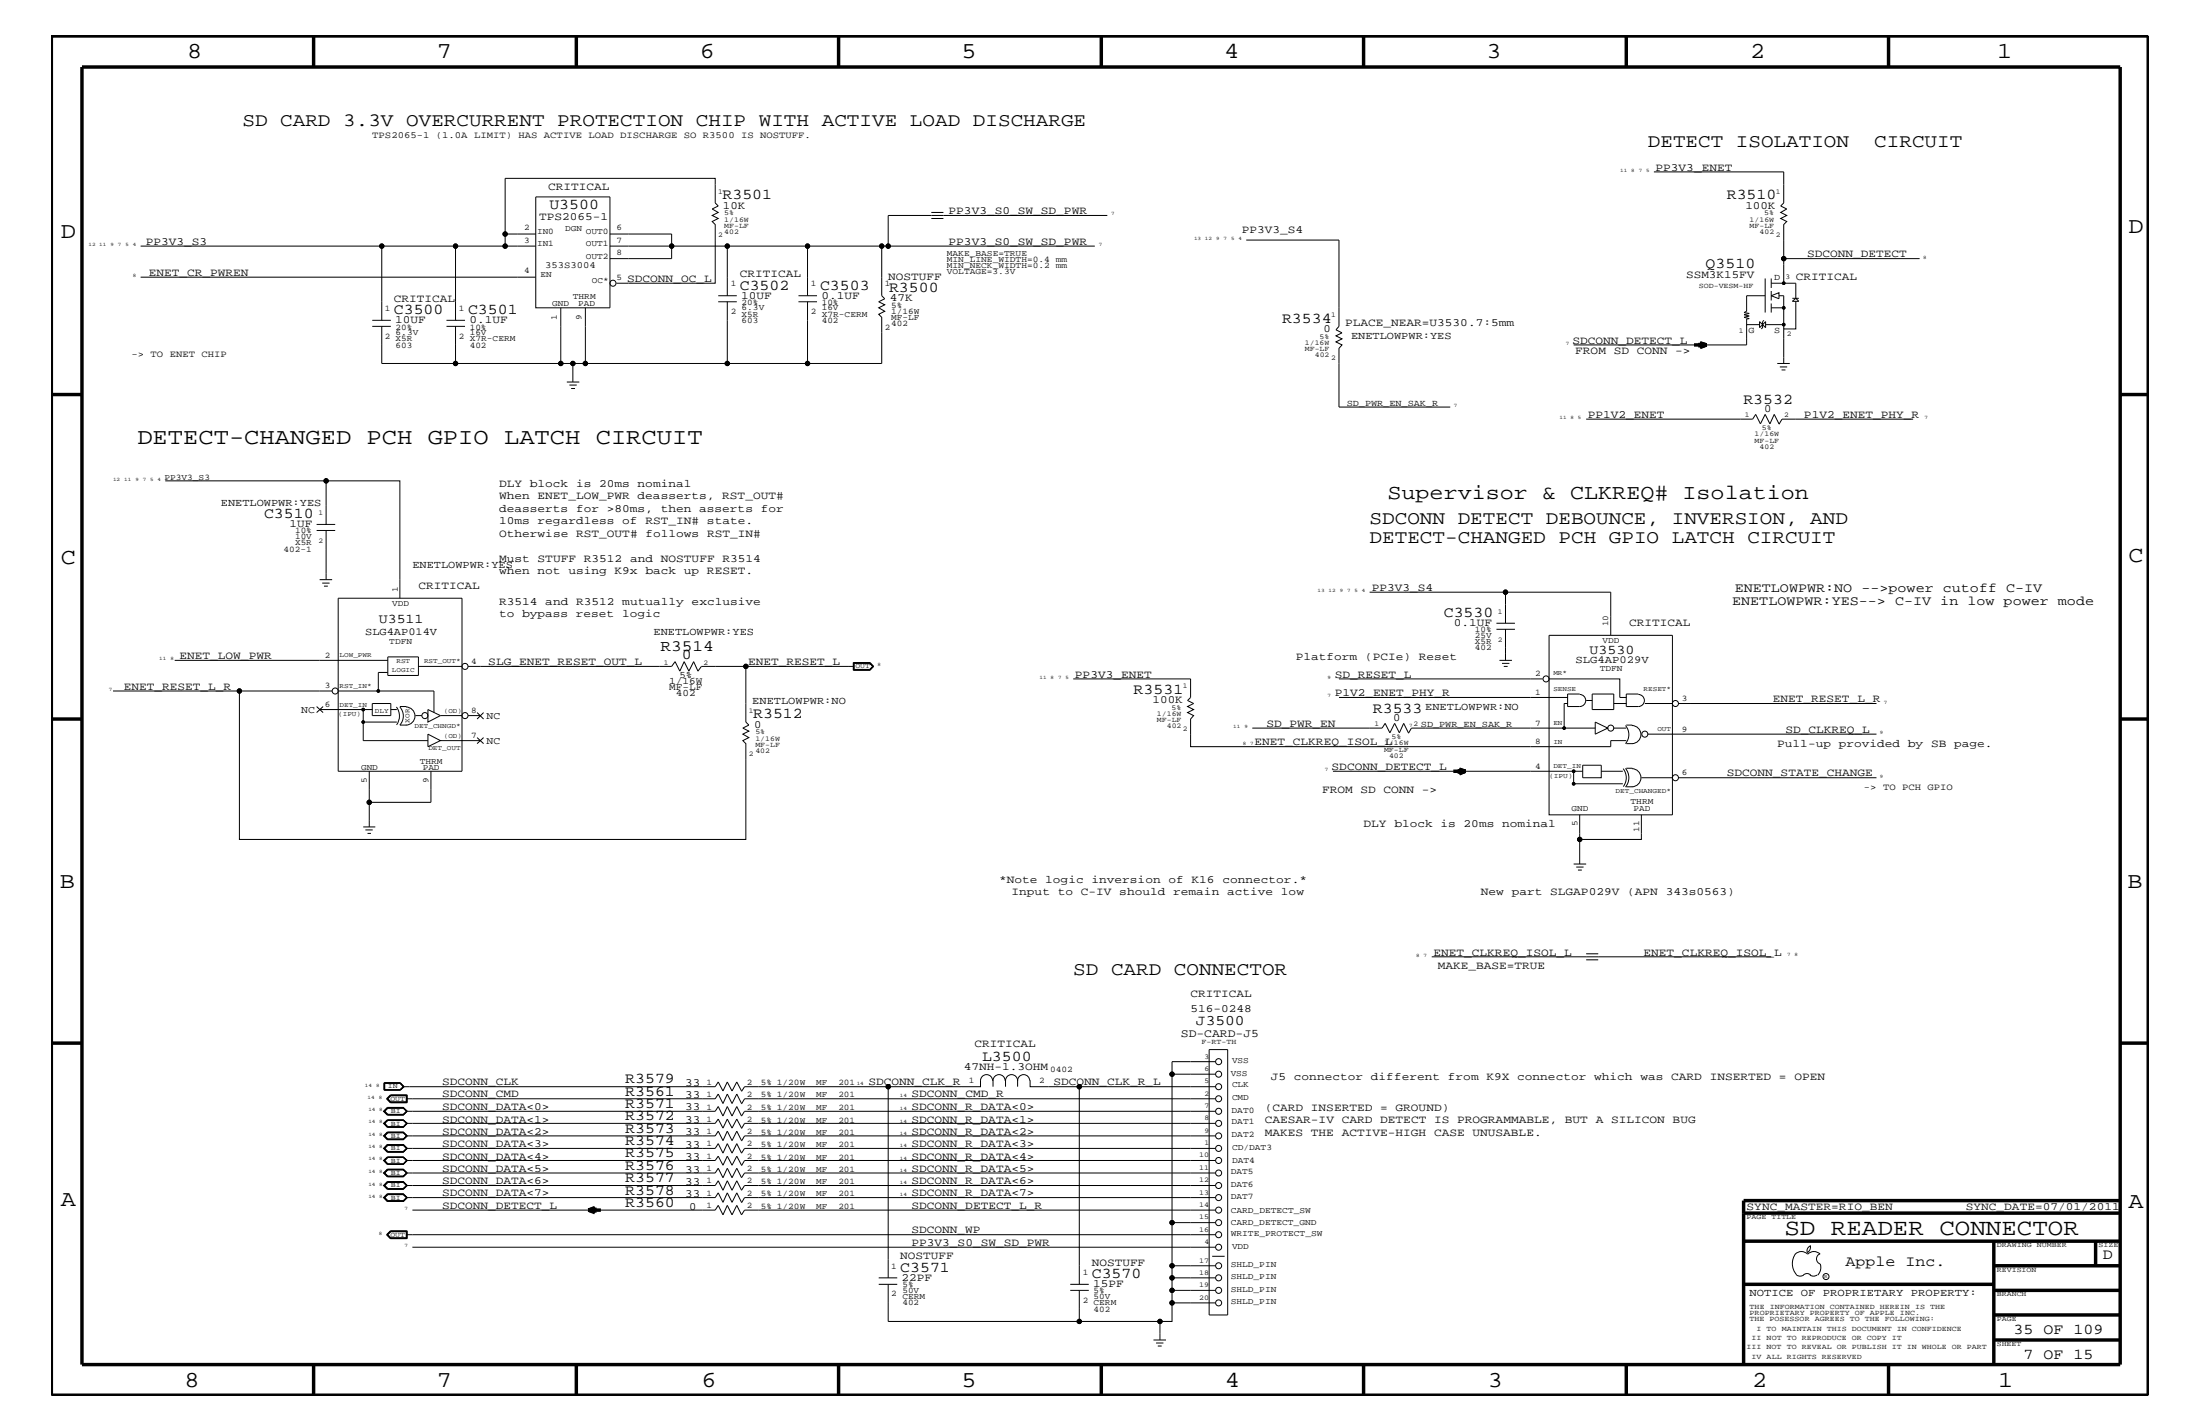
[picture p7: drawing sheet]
<svg xmlns="http://www.w3.org/2000/svg" width="432mm" height="279mm" viewBox="0 0 432 279" stroke-linecap="round" stroke-linejoin="round" font-family="sans-serif">
<g fill="none" stroke="#000" stroke-width=".2">
<path d="M105.2 38.6h14.5v21.8h-14.5zM324.6 33.7h25.5v6.1l-.6 .6 1.2 .6-1.2 .7 1.2 .6-1.2 .6 1.2 .6-.6 .6v11.5M27.6 48.3h47.3M27.6 54.4h77.6M89.4 48.3h-14.5v14.6M99.1 45.9v2.4h6.1M99.1 48.3h-9.7v14.6M105.2 45.9h-6.1v-10.9h41.3v4.8l.6 .6-1.2 .6 1.2 .7-1.2 .6 1.2 .6-1.2 .6 .6 .6v11.5h-19.4M119.7 48.3h38.8v9.7M119.7 45.9h12.1v4.8h-12.1M141 59.2h3.6M141 58h3.6"/>
<path d="M142.7 59.2v12.1h-27.8v-10.9M142.7 48.3v9.7M156.7 59.2h3.7M156.7 58h3.7M158.5 48.3h14.6v9.7l.6 .6-1.2 .6 1.2 .6-1.2 .6 1.2 .7-1.2 .6 .6 .6v9h-14.6M158.5 59.2v12.1h-15.8M174.3 48.3h40.6M182.8 42.9h2.4M182.8 41.7h2.4M217.3 42.3h-43v6h-1.2M244.6 47.1h18.2v16.9l-.6 .7 1.2 .6-1.2 .6 1.2 .6-1.2 .6 1.2 .6-.6 .7v11.5h21.8M346.5 58h-3.7v3.1l-.5 .2 1 .2-1 .3 1 .2-1 .3 1 .2-.5 .1v5.1h-33.9"/>
<path d="M346.5 54.6v6.7M347.6 58l1.6-.6v1.2zM347.6 55.6h4.9v2.9M347.6 54.6v1.9M347.6 57.1v1.9M347.6 59.5v1.8M349.2 58h.9v13.3M350.1 50.7h26.7M351.8 59.1l.7-.6 .6 .6zM351.8 58.5h1.3M352.5 59.1v5.4h-2.4h.1M73.1 64h3.6"/>
<path d="M73.1 62.9h3.6M74.9 64v7.3h14.5M87.6 64h3.7M87.6 62.9h3.7M89.4 64v7.3h20.7M110.1 60.4v10.9h2.3M111.3 75h2.4M111.8 75.6h1.4M112.1 76.2h.8M112.4 71.3v3.7M112.4 71.3h2.5M342.9 63.6l-.1 .1h2.6"/>
<path d="M345.4 63.1v1.2l1.1-1.2v1.2zM346.2 62.9l-.3 .2v1.2l-.2 .2M346.5 63.7h3.6M347.6 60.4h2.5M348.8 71.3h2.5M349.3 72h1.5M349.7 72.6h.7M32.4 94.3h31.6M311.3 82.2h32.7l.6-.9 .9 1.9 1-1.9 .9 1.9 .8-1.9 1 1.9M375.5 82.2h-25.7l-.6 1.1M62.1 104.1h3.7M62.1 102.9h3.7"/>
<path d="M62.7 113.7h2.5M63.2 114.4h1.5M63.6 115h.7M64 102.9v-8.6h14.5v23.1M64 104.1v9.6M66.4 117.4h24.3v33.9h-24.3zM268.8 116.2h26.7v6.1M295.5 116.2h20.6v8.5M22.2 135.6h24.8M34.3 129.6h41.8M62.1 138.6l1.3 1.2M62.7 139.2h10.4"/>
<path d="M63.4 138.6l-1.3 1.2M66.4 135.6h18.8v4.2M71.3 139.2v6.1h12.7M73.1 138h3.6v2.4h-3.6zM76.1 128.9h6v3.6h-6zM76.1 131.9h-1.8v3.7M76.7 139.2h1.2M77.8 138.7a2.96 2.96 0 0 1 0 3.5M78.5 138.7a2.65 2.65 0 0 1 0 3.6M78.5 138.6h1.3M79.7 138.7a1.78 1.78 0 0 1 1.7 1.8 1.78 1.78 0 0 1-1.7 1.8M82.1 130.8h8.6"/>
<path d="M84 139.2l2.4 1.2-2.4 1.3zM91.9 130.8h39.9l.7-1 .9 1.9 .9-1.9 .9 1.9 .9-1.9 .9 1.9 .7-.9h29.9M93.6 139.8l1.3 1.3M94.9 139.8l-1.3 1.3M146.4 130.8v10.9l.6 .6-1.2 .6 1.2 .6-1.2 .5 1.2 .7-1.2 .6 .6 .6v18.8h-99.4v-29.1h18.2M167.5 130h3.3l.7 .8-.7 .7h-3.3zM167.6 130.2h3.1l.6 .6-.6 .5h-3.1zM170.7 130.1h-3.1v1.3h3.1M170.7 130.1l.8 .7M170.7 130.1l.7 .7-.7 .6M171.5 130.8l-.8 .6M210.7 133.2h23v3.6l-.6 .6 1.2 .6-1.2 .6 1.2 .6-1.2 .6 1.2 .6-.6 .7v5.4h82.4v-1.2h3.1"/>
<path d="M262.8 136.8h44.9M262.8 133.2h40M293.7 123.5h3.6M293.7 122.3h3.6M294.3 129.6h2.5M294.8 130.2h1.4M295.1 130.8h.8M295.5 123.5v6.1M304 124.7h24.3v35.2h-24.3zM304 133.2h13.9v3.6h1.3M307.7 138h-.7v4.9M310 136.2h-2.3v2.4h2.3a1.19 1.19 0 0 0 1.2-1.2 1.19 1.19 0 0 0-1.2-1.1"/>
<path d="M311.3 137.4h1.2M312.5 136.2h4.2v3h-4.2zM316.7 138h2.5M321.6 136.2h-2.4v2.4h2.4a1.19 1.19 0 0 0 1.1-1.2 1.19 1.19 0 0 0-1.1-1.1M322.8 138h5.5M329.4 138h38.9M71.3 141.7h6.6M72.5 151.3v10.9M78.5 142.3h1.3M81.5 140.4h1.3M84 144l2.4 1.3-2.4 1.2zM84.6 151.3v6.1h-12.1"/>
<path d="M86.4 145.3h7.9M86.4 140.4h4.3M91.9 140.4h2.4M93.6 144.7l1.3 1.2M94.9 144.7l-1.3 1.2M245.8 142.9h25.5l.6-1 .9 1.9 .9-1.9 1 1.9 .8-1.9 .9 1.9M261.6 151.3h49M308.9 151.3v2.5h9.6M310 159.9v4.8h12.2v-4.8M310.6 150.1h3.7v2.5h-3.7zM313.1 141.7l2.5 1.2-2.5 1.1zM313.1 142.9h-36.1l-.6 1"/>
<path d="M314.3 151.3h4.2M316.7 142.9h2.5M318.6 150.8a2.9 2.9 0 0 1 0 3.5M319 142.4a2.71 2.71 0 0 1 0 3.5M319 150.8a2.86 2.86 0 0 1 0 3.6M319.2 142.3h1.2M319.2 150.7h1.2M319.2 154.4h1.2M319.2 145.9h1.2M320.3 142.4a1.78 1.78 0 0 1 1.8 1.7 1.78 1.78 0 0 1-1.8 1.8M320.3 150.8a1.78 1.78 0 0 1 1.8 1.8 1.78 1.78 0 0 1-1.8 1.8M322.2 152.6h6.1"/>
<path d="M323.4 144h44.9M329.5 152.6h38.8M71.3 162.2h2.4M71.7 162.8h1.5M72.1 163.5h.7M308.9 169.5h2.4M309.4 170.1h1.4M309.7 170.7h.8M310 164.7v4.8M281 187.7h66.6M311.3 188.3h2.4M311.3 187.1h2.4"/>
<path d="M75.4 218l.7-.6h3.1l.6 .6-.6 .7h-3.1zM75.4 212.5v1.4M75.4 212.5h3.2l.6 .7M75.5 212.5v1.3M75.9 215.6l.7-.8h3.3v1.6h-3.3zM76 217.4h3.2l.7 .6-.7 .7h-3.2l-.6-.7zM76 217.3h3.2l.7 .7-.7 .8h-3.2l-.7-.8zM76 219.7h3.2l.7 .7-.7 .8h-3.2M76 219.7l-.7 .7 .7 .8M76 219.7l-.6 .7 .6 .8M76.1 219.8h3.1l.6 .6h60.6l.6-.8 .9 1.7 .8-1.7 1 1.7 .9-1.7 .9 1.7M76.1 219.8h3.1l.6 .6-.6 .7h-3.1"/>
<path d="M76.1 219.8l-.7 .6 .7 .7M76.1 219.8l-.6 .6 .6 .7M76.6 216.4l-.7-.8 .7-.7h3.2v1.5M76.7 214.9l-.7 .7 .7 .7h3.1v-1.4M78.5 212.5l.7 .7-.7 .6M78.6 212.5l.7 .7-.7 .7M78.6 212.5h-3.2v1.4h3.2M78.6 212.5l.6 .7-.6 .7M79.2 213.2l-.6 .6h-3.2M79.2 213.2h61.2l.6-.9 .9 1.8 .8-1.8 1 1.8 .9-1.8 .9 1.8M79.8 218l-.6 .6h-3.1l-.6-.6 .6-.5h3.1l.6 .5h60.6l.6-.9 .9 1.9 .8-1.9 1 1.9 .9-1.9 .9 1.9 .6-1h92.4M79.8 215h-3.1l-.6 .6 .6 .6h3.1"/>
<path d="M79.8 215.6h60.6l.6-.9 .9 1.8 .8-1.8 1 1.8 .9-1.8 .9 1.8M174.3 213.2h-28.2l-.6 1M192.4 211.9v1.3h-18.1v37.5M192.4 212a1.19 1.19 0 0 1 1.2-1.2 1.19 1.19 0 0 1 1.2 1.2M194.9 212a1.19 1.19 0 0 1 1.2-1.2 1.19 1.19 0 0 1 1.2 1.2M194.9 211.9v1.3M197.4 212a1.19 1.19 0 0 1 1.1-1.2 1.19 1.19 0 0 1 1.2 1.2 1.19 1.19 0 0 1 1.2-1.2 1.19 1.19 0 0 1 1.2 1.2M197.4 211.9v1.3M199.7 211.9v1.3M202.2 211.9v1.3h9.6v38.8M211.8 213.2h26.7M237.3 205.9h3.7v52.1h-3.7z"/>
<path d="M238.5 210.8h-8.5v29.1M238.5 215.6h-92.4l-.6 1M238.5 208.3h-8.5v2.5M75.4 222.9l.6-.7h3.2l.7 .7-.7 .6h-3.2zM75.4 230.2l.6-.7h3.2l.7 .7-.7 .6h-3.2zM75.4 235l.7-.6h3.1l.6 .6-.6 .7h-3.1zM75.4 222.9l.7-.7h3.1l.6 .7-.6 .6h-3.1zM75.4 232.6l.7-.7h3.1l.6 .7-.6 .6h-3.1zM75.4 225.3l.7-.7h3.1l.6 .7-.6 .7h-3.1zM75.4 230.2l.7-.7h3.1l.6 .7-.6 .6h-3.1zM76 222.1h3.2l.7 .8-.7 .7h-3.2l-.7-.7zM76 231.8h3.2l.7 .8"/>
<path d="M76 231.8l-.6 .8 .6 .7h3.2l.7-.7M76 231.8l-.7 .8 .7 .8h3.2l.7-.8M76 224.6h3.2l.7 .7M76 224.6l-.6 .7 .6 .7h3.2l.7-.7M76 224.6l-.7 .7 .7 .8h3.2l.7-.8M76 229.4h3.2l.7 .8-.7 .7h-3.2l-.7-.7zM76 227h3.2l.7 .7-.7 .8h-3.2M76 227l-.7 .7 .7 .8M76 227l-.6 .7 .6 .8M76.1 234.4h3.1l.6 .6h60.6l.6-1 .9 1.9 .8-1.9 1 1.9 .9-1.9 .9 1.9M76.1 234.4l-.6 .6 .6 .6h3.1l.6-.6M76.1 227.1h3.1l.6 .6h60.6l.6-.8 .9 1.7 .8-1.7 1 1.7 .9-1.7 .9 1.7"/>
<path d="M76.1 227.1h3.1l.6 .6-.6 .7h-3.1M76.1 227.1l-.7 .6 .7 .7M76.1 227.1l-.6 .6 .6 .7M79.8 222.9l-.6 .6h-3.1l-.6-.6 .6-.6h3.1l.6 .6h60.6l.6-1 .9 1.9 .8-1.9 1 1.9 .9-1.9 .9 1.9M79.8 232.6l-.6 .6h-3.1M79.8 220.4l-.6 .7h-3.1M79.8 225.3l-.6 .6h-3.1l-.6-.6 .6-.6h3.1l.6 .6h60.6l.6-.9 .9 1.9 .8-1.9 1 1.9 .9-1.9 .9 1.9 .6-1h92.4M79.8 230.2l-.6 .5h-3.1l-.6-.5 .6-.6h3.1l.6 .6h60.6l.6-1 .9 1.9 .8-1.9 1 1.9 .9-1.9 .9 1.9 .6-.9h92.4M79.8 227.7l-.6 .7h-3.1M79.9 235l-.7-.7h-3.2l-.6 .7 .6 .7M79.9 235l-.7 .7h-3.2M79.9 235l-.7-.8h-3.2l-.7 .8 .7 .7"/>
<path d="M80.9 237.4h59.5l.6-.9 .9 1.9 .8-1.9 1 1.9 .9-1.9 .9 1.9 .6-1h92.4M238.5 232.6h-92.4l-.6 .9-.9-1.8-.9 1.8-1-1.8-.8 1.8-.9-1.8-.6 .9h-60.6l-.6-.6h-3.1l-.6 .6 .6 .6M238.5 239.9h-8.5v8.5M238.5 220.4h-92.4l-.6 1M238.5 222.9h-92.4l-.6 1M238.5 227.7h-92.4l-.6 1M238.5 235h-92.4l-.6 1M75.9 242.3l.7-.8h3.3v1.5h-3.3zM76.6 243l-.7-.7 .7-.7h3.2v1.4M76.7 241.6l-.7 .7 .7 .6h3.1v-1.3M79.8 241.7h-3.1l-.6 .6 .6 .6h3.1M79.8 242.3h158.7"/>
<path d="M80.9 244.7h157.6M172.5 252h3.6M172.5 250.7h3.6M174.3 252v7.3h37.5M210.1 253.2h3.6M210.1 252h3.6M211.8 253.2v6.1h18.2v-3.7h8.5M227.7 259.3v3.6M237.9 246.5h2.5M238.5 253.2h-8.5v2.4M238.5 250.7h-8.5v2.5M238.5 248.4h-8.5v2.3"/>
<path d="M352.3 246.1a1.69 1.69 0 0 1 2.5 0M352.4 246a3.3 3.3 0 0 0 .2 4.1M352.6 250.2l.7 .2 .7-.2M354 250.2l.7-.3 .7 .3M354.8 246.1a1.69 1.69 0 0 1 2.4 0M355.2 250.2l.7 .2 .7-.2M355.3 244.4v.3a1.18 1.18 0 0 1-.6 1.1M355.4 244.4a.99 .99 0 0 0-.6 1.4M357.2 246a1.04 1.04 0 0 0-.7 1 1.04 1.04 0 0 0 .7 1M357.3 248l.1 .7a2.11 2.11 0 0 1-.6 1.5M226.4 262.9h2.5M226.9 263.5h1.4"/>
<path d="M227.2 264.1h.8"/>
<circle cx="74.9" cy="48.3" r=".42"/>
<circle cx="89.4" cy="48.3" r=".42"/>
<circle cx="99.1" cy="48.3" r=".42"/>
<circle cx="99.1" cy="45.9" r=".42"/>
<circle cx="120.3" cy="55.6" r=".59"/>
<circle cx="131.8" cy="48.3" r=".42"/>
<circle cx="142.7" cy="48.3" r=".42"/>
<circle cx="158.5" cy="48.3" r=".42"/>
<circle cx="173.1" cy="48.3" r=".42"/>
<circle cx="174.3" cy="48.3" r=".42"/>
<circle cx="350.1" cy="50.7" r=".42"/>
<circle cx="350.1" cy="55.6" r=".25"/>
<circle cx="89.4" cy="71.3" r=".42"/>
<circle cx="110.1" cy="71.3" r=".42"/>
<circle cx="112.4" cy="71.3" r=".42"/>
<circle cx="114.9" cy="71.3" r=".42"/>
<circle cx="142.7" cy="71.3" r=".42"/>
<circle cx="158.5" cy="71.3" r=".42"/>
<circle cx="350.1" cy="60.4" r=".25"/>
<circle cx="350.1" cy="63.7" r=".25"/>
<circle cx="64" cy="94.3" r=".42"/>
<circle cx="295.5" cy="116.2" r=".42"/>
<circle cx="47" cy="135.6" r=".42"/>
<circle cx="65.8" cy="135.6" r=".59"/>
<circle cx="71.3" cy="139.2" r=".25"/>
<circle cx="74.3" cy="135.6" r=".25"/>
<circle cx="91.3" cy="130.8" r=".59"/>
<circle cx="146.4" cy="130.8" r=".42"/>
<circle cx="303.4" cy="133.2" r=".59"/>
<circle cx="328.8" cy="138" r=".59"/>
<circle cx="71.3" cy="141.7" r=".25"/>
<circle cx="72.5" cy="157.4" r=".42"/>
<circle cx="83.4" cy="140.4" r=".59"/>
<circle cx="91.3" cy="140.4" r=".59"/>
<circle cx="307" cy="142.9" r=".25"/>
<circle cx="308.9" cy="151.3" r=".25"/>
<circle cx="308.9" cy="153.8" r=".25"/>
<circle cx="316.1" cy="142.9" r=".59"/>
<circle cx="322.8" cy="144" r=".59"/>
<circle cx="328.8" cy="152.6" r=".59"/>
<circle cx="310" cy="164.7" r=".42"/>
<circle cx="174.3" cy="213.2" r=".42"/>
<circle cx="211.8" cy="213.2" r=".42"/>
<circle cx="230" cy="210.8" r=".42"/>
<circle cx="239.2" cy="213.2" r=".59"/>
<circle cx="239.2" cy="210.8" r=".59"/>
<circle cx="239.2" cy="208.3" r=".59"/>
<circle cx="239.2" cy="218" r=".59"/>
<circle cx="239.2" cy="215.6" r=".59"/>
<circle cx="230" cy="239.9" r=".42"/>
<circle cx="239.2" cy="220.4" r=".59"/>
<circle cx="239.2" cy="239.9" r=".59"/>
<circle cx="239.2" cy="230.2" r=".59"/>
<circle cx="239.2" cy="227.7" r=".59"/>
<circle cx="239.2" cy="237.4" r=".59"/>
<circle cx="239.2" cy="222.9" r=".59"/>
<circle cx="239.2" cy="232.6" r=".59"/>
<circle cx="239.2" cy="235" r=".59"/>
<circle cx="239.2" cy="225.3" r=".59"/>
<circle cx="211.8" cy="259.3" r=".42"/>
<circle cx="227.7" cy="259.3" r=".42"/>
<circle cx="230" cy="250.7" r=".42"/>
<circle cx="230" cy="248.4" r=".42"/>
<circle cx="230" cy="253.2" r=".42"/>
<circle cx="230" cy="255.6" r=".42"/>
<circle cx="239.2" cy="242.3" r=".59"/>
<circle cx="239.2" cy="253.2" r=".59"/>
<circle cx="239.2" cy="255.6" r=".59"/>
<circle cx="239.2" cy="250.7" r=".59"/>
<circle cx="239.2" cy="244.7" r=".59"/>
<circle cx="239.2" cy="248.4" r=".59"/>
<circle cx="358.4" cy="250.5" r=".59"/>
</g>
<g fill="#000">
<circle cx="74.9" cy="48.3" r=".42"/>
<circle cx="89.4" cy="48.3" r=".42"/>
<circle cx="99.1" cy="48.3" r=".42"/>
<circle cx="99.1" cy="45.9" r=".42"/>
<circle cx="131.8" cy="48.3" r=".42"/>
<circle cx="142.7" cy="48.3" r=".42"/>
<circle cx="158.5" cy="48.3" r=".42"/>
<circle cx="173.1" cy="48.3" r=".42"/>
<circle cx="174.3" cy="48.3" r=".42"/>
<circle cx="350.1" cy="50.7" r=".42"/>
<circle cx="350.1" cy="55.6" r=".25"/>
<circle cx="89.4" cy="71.3" r=".42"/>
<circle cx="110.1" cy="71.3" r=".42"/>
<circle cx="112.4" cy="71.3" r=".42"/>
<circle cx="114.9" cy="71.3" r=".42"/>
<circle cx="142.7" cy="71.3" r=".42"/>
<circle cx="158.5" cy="71.3" r=".42"/>
<circle cx="350.1" cy="60.4" r=".25"/>
<circle cx="350.1" cy="63.7" r=".25"/>
<circle cx="64" cy="94.3" r=".42"/>
<circle cx="295.5" cy="116.2" r=".42"/>
<circle cx="47" cy="135.6" r=".42"/>
<circle cx="71.3" cy="139.2" r=".25"/>
<circle cx="74.3" cy="135.6" r=".25"/>
<circle cx="146.4" cy="130.8" r=".42"/>
<circle cx="71.3" cy="141.7" r=".25"/>
<circle cx="72.5" cy="157.4" r=".42"/>
<circle cx="307" cy="142.9" r=".25"/>
<circle cx="308.9" cy="151.3" r=".25"/>
<circle cx="308.9" cy="153.8" r=".25"/>
<circle cx="310" cy="164.7" r=".42"/>
<circle cx="174.3" cy="213.2" r=".42"/>
<circle cx="211.8" cy="213.2" r=".42"/>
<circle cx="230" cy="210.8" r=".42"/>
<circle cx="230" cy="239.9" r=".42"/>
<circle cx="211.8" cy="259.3" r=".42"/>
<circle cx="227.7" cy="259.3" r=".42"/>
<circle cx="230" cy="250.7" r=".42"/>
<circle cx="230" cy="248.4" r=".42"/>
<circle cx="230" cy="253.2" r=".42"/>
<circle cx="230" cy="255.6" r=".42"/>
</g>
<g fill="none" stroke="#000" stroke-width=".68" stroke-linecap="butt">
<path d="M10.1 7.1h411.5v266.7h-411.5zM16.1 13.2h400v254.5h-400zM61.6 7.1v6.1M113.1 7.1v6.1M164.6 7.1v6.1M216.2 7.1v6.1M267.6 7.1v6.1M319.2 7.1v6.1M370.7 7.1v6.1M10.1 77.4h6M332.5 67.7h2.4M333.7 67.3l1.2 .4-1.2 .5z"/>
<path d="M333.7 67.3l1.2 .4M333.7 67.6l1.2 .1M333.7 67.5l1.2 .2M334.9 67.7l-1.2 .1M334.9 67.7l-1.2 .4M334.9 67.7l-1.2 .2M416.1 77.4h5.5M10.1 141.1h6M285.2 151.3h2.4M286.4 150.9l1.2 .4-1.2 .5zM286.4 151l1.2 .3M286.4 151.2l1.2 .1"/>
<path d="M286.4 151.1l1.2 .2M287.6 151.3l-1.2 .2M287.6 151.3l-1.2 .5M287.6 151.3l-1.2 .3M416.1 141.1h5.5M10.1 204.7h6M416.1 204.7h5.5M115.5 237.4h2.4M115.5 237.4l1.3-.5v1zM115.5 237.4l1.3 .1M115.5 237.4l1.3 .4M115.5 237.4l1.3 .3"/>
<path d="M116.8 237.1l-1.3 .3M116.8 237.3l-1.3 .1M116.8 237.2l-1.3 .2M342.2 238h73.9M416.1 235.6h-73.9v32.1M342.2 243.5h73.9M342.2 252h49.1M391.3 248.4h24.8M391.3 243.5v24.2M391.3 258h24.8M391.3 253.2h24.8M411.3 243.5v4.9"/>
<path d="M61.6 267.7v6.1M113.1 267.7v6.1M164.6 267.7v6.1M216.2 268v5.8M267.6 267.7v6.1M319.2 267.7v6.1M370.7 267.7v6.1M391.3 262.9h24.8"/>
</g>
<text font-size="4.6" x="350.2" y="242.3">SD READER CONNECTOR</text>
<g font-size="4.5">
<text x="36.7" y="11.5">8</text>
<text x="85.8" y="11.5">7</text>
<text x="137.3" y="11.5">6</text>
<text x="188.7" y="11.5">5</text>
<text x="240.3" y="11.5">4</text>
<text x="291.8" y="11.5">3</text>
<text x="343.5" y="11.5">2</text>
<text x="392" y="11.5">1</text>
<text x="11.9" y="46.8">D</text>
<text x="417.7" y="45.7">D</text>
<text x="27" y="87.1">DETECT-CHANGED PCH GPIO LATCH CIRCUIT</text>
<text x="11.9" y="110.6">C</text>
<text x="417.7" y="110.3">C</text>
<text x="11.8" y="174.3">B</text>
<text x="417.6" y="174.2">B</text>
<text x="11.9" y="236.7">A</text>
<text x="417.7" y="237.1">A</text>
<text x="36.2" y="272.1">8</text>
<text x="85.8" y="272.1">7</text>
<text x="137.7" y="272.1">6</text>
<text x="188.7" y="272.1">5</text>
<text x="240.4" y="272.1">4</text>
<text x="292" y="272.1">3</text>
<text x="343.9" y="272.1">2</text>
<text x="392.2" y="272.1">1</text>
</g>
<text font-size="4.1" x="272.3" y="98">Supervisor &amp; CLKREQ# Isolation</text>
<g font-size="3.7">
<text x="47.6" y="24.7">SD CARD 3.3V OVERCURRENT PROTECTION CHIP WITH ACTIVE LOAD DISCHARGE</text>
<text x="323.4" y="28.9">DETECT ISOLATION</text>
<text x="367.9" y="28.9">CIRCUIT</text>
<text x="268.8" y="106.5">DETECT-CHANGED PCH GPIO LATCH CIRCUIT</text>
<text x="268.8" y="102.9">SDCONN DETECT DEBOUNCE, INVERSION, AND</text>
<text x="210.7" y="191.4">SD CARD CONNECTOR</text>
</g>
<text font-size="3.1" x="129.6" y="127.7">R3514</text>
<g font-size="3">
<text x="107.8" y="41">U3500</text>
<text x="141.8" y="39.1">R3501</text>
<text x="338.9" y="39.1">R3510</text>
<text x="334.8" y="52.5">Q3510</text>
<text x="145.2" y="56.8">C3502</text>
<text x="161" y="56.8">C3503</text>
<text x="174.5" y="57.3">R3500</text>
<text x="77.3" y="61.7">C3500</text>
<text x="91.9" y="61.7">C3501</text>
<text x="251.6" y="63.4">R3534</text>
<text x="342.2" y="79.2">R3532</text>
<text x="51.8" y="101.6">C3510</text>
<text x="283.4" y="121">C3530</text>
<text x="133.8" y="129.4">0</text>
<text x="222.5" y="136.1">R3531</text>
<text x="147.8" y="140.9">R3512</text>
<text x="269.5" y="139.8">R3533</text>
<text x="192.7" y="208.2">L3500</text>
<text x="122.7" y="212.5">R3579</text>
<text x="122.7" y="215">R3561</text>
<text x="122.7" y="217.5">R3571</text>
<text x="122.7" y="219.8">R3572</text>
<text x="122.7" y="222.3">R3573</text>
<text x="122.7" y="224.7">R3574</text>
<text x="122.7" y="227.1">R3575</text>
<text x="122.7" y="229.6">R3576</text>
<text x="122.7" y="232">R3577</text>
<text x="122.7" y="236.8">R3560</text>
<text x="122.7" y="234.4">R3578</text>
<text x="176.7" y="249.5">C3571</text>
<text x="214.3" y="250.7">C3570</text>
<text x="362.2" y="248.4">Apple Inc.</text>
<text x="412.7" y="247.1">D</text>
<text x="395.2" y="261.6">35 OF 109</text>
<text x="397.2" y="266.6">7 OF 15</text>
</g>
<text font-size="2.9" x="234.7" y="201.2">J3500</text>
<g font-size="2.6">
<text x="340" y="118.6">ENETLOWPWR:YES--&gt; C-IV in low power mode</text>
<text x="340.5" y="116.2">ENETLOWPWR:NO --&gt;power cutoff C-IV</text>
<text x="74.3" y="122.3">U3511</text>
<text x="312" y="128.3">U3530</text>
</g>
<text font-size="2.3" x="231.8" y="203.4">SD-CARD-J5</text>
<g font-size="2.2">
<text x="325" y="33.6">PP3V3_ENET</text>
<text x="107.6" y="37.4">CRITICAL</text>
<text x="141.9" y="40.9">10K</text>
<text x="342.6" y="40.9">100K</text>
<text x="105.8" y="43.2">TPS2065-1</text>
<text x="186.2" y="42">PP3V3_S0_SW_SD_PWR</text>
<text x="243.8" y="45.7">PP3V3_S4</text>
<text x="28.6" y="48">PP3V3_S3</text>
<text x="186.2" y="48">PP3V3_S0_SW_SD_PWR</text>
<text x="354.7" y="50.5">SDCONN_DETECT</text>
<text x="29.2" y="54.1">ENET_CR_PWREN</text>
<text x="77.3" y="59.2">CRITICAL</text>
<text x="123.1" y="55.3">SDCONN_OC_L</text>
<text x="145.2" y="54.4">CRITICAL</text>
<text x="145.5" y="58.6">10UF</text>
<text x="161.2" y="58.6">0.1UF</text>
<text x="174.3" y="55">NOSTUFF</text>
<text x="174.7" y="59.1">47K</text>
<text x="331" y="54.5">SSM3K15FV</text>
<text x="352.5" y="55">CRITICAL</text>
<text x="77.6" y="63.4">10UF</text>
<text x="92.1" y="63.4">0.1UF</text>
<text x="259.8" y="65.1">0</text>
<text x="264" y="64">PLACE_NEAR=U3530.7:5mm</text>
<text x="308.6" y="67.5">SDCONN_DETECT_L</text>
<text x="309.2" y="69.5">FROM SD CONN -&gt;</text>
<text x="311.7" y="82">PP1V2_ENET</text>
<text x="346.2" y="80.9">0</text>
<text x="354.1" y="82">P1V2_ENET_PHY_R</text>
<text x="98" y="95.6">DLY block is 20ms nominal</text>
<text x="98" y="98">When ENET_LOW_PWR deasserts, RST_OUT#</text>
<text x="98" y="100.4">deasserts for &gt;80ms, then asserts for</text>
<text x="56.8" y="103.5">1UF</text>
<text x="98" y="102.9">10ms regardless of RST_IN# state.</text>
<text x="98" y="105.3">Otherwise RST_OUT# follows RST_IN#</text>
<text x="98" y="110.2">Must STUFF R3512 and NOSTUFF R3514</text>
<text x="98" y="112.6">when not using K9x back up RESET.</text>
<text x="82.1" y="115.6">CRITICAL</text>
<text x="98" y="118.6">R3514 and R3512 mutually exclusive</text>
<text x="269.2" y="115.9">PP3V3_S4</text>
<text x="98" y="121">to bypass reset logic</text>
<text x="285.3" y="122.9">0.1UF</text>
<text x="319.8" y="122.9">CRITICAL</text>
<text x="35.2" y="129.3">ENET_LOW_PWR</text>
<text x="95.8" y="130.5">SLG_ENET_RESET_OUT_L</text>
<text x="146.8" y="130.5">ENET_RESET_L</text>
<text x="254.3" y="129.6">Platform (PCIe) Reset</text>
<text x="24.3" y="135.3">ENET_RESET_L_R</text>
<text x="211" y="133">PP3V3_ENET</text>
<text x="226.2" y="137.9">100K</text>
<text x="262" y="136.6">P1V2_ENET_PHY_R</text>
<text x="262" y="133">SD_RESET_L</text>
<text x="348" y="137.8">ENET_RESET_L_R</text>
<text x="148" y="142.8">0</text>
<text x="248.6" y="142.6">SD_PWR_EN</text>
<text x="273.4" y="141.5">0</text>
<text x="350.4" y="143.9">SD_CLKREQ_L</text>
<text x="246.2" y="146.2">ENET_CLKREQ_ISOL_L</text>
<text x="348.8" y="146.5">Pull-up provided by SB page.</text>
<text x="259.5" y="155.6">FROM SD CONN -&gt;</text>
<text x="261.4" y="151.1">SDCONN_DETECT_L</text>
<text x="338.9" y="152.3">SDCONN_STATE_CHANGE</text>
<text x="267.6" y="162.2">DLY block is 20ms nominal</text>
<text x="196.1" y="173.2">*Note logic inversion of K16 connector.*</text>
<text x="198.5" y="175.6">Input to C-IV should remain active low</text>
<text x="290.7" y="175.6">New part SLGAP029V (APN 343s0563)</text>
<text x="281.3" y="187.5">ENET_CLKREQ_ISOL_L</text>
<text x="282.2" y="190.2">MAKE_BASE=TRUE</text>
<text x="322.6" y="187.5">ENET_CLKREQ_ISOL_L</text>
<text x="233.7" y="195.6">CRITICAL</text>
<text x="233.7" y="198.7">516-0248</text>
<text x="189.1" y="209.9">47NH-1.3OHM</text>
<text x="191.3" y="205.3">CRITICAL</text>
<text x="86.8" y="215.3">SDCONN_CMD</text>
<text x="86.8" y="213">SDCONN_CLK</text>
<text x="134.5" y="213">33</text>
<text x="134.5" y="215.5">33</text>
<text x="170.4" y="213">SDCONN_CLK_R</text>
<text x="178.9" y="215.3">SDCONN_CMD_R</text>
<text x="206.8" y="213">SDCONN_CLK_R_L</text>
<text x="249.4" y="211.9">J5 connector different from K9X connector which was CARD INSERTED = OPEN</text>
<text x="86.8" y="220.2">SDCONN_DATA&lt;1&gt;</text>
<text x="86.8" y="217.8">SDCONN_DATA&lt;0&gt;</text>
<text x="134.5" y="217.9">33</text>
<text x="134.5" y="220.3">33</text>
<text x="178.9" y="217.8">SDCONN_R_DATA&lt;0&gt;</text>
<text x="178.9" y="220.2">SDCONN_R_DATA&lt;1&gt;</text>
<text x="248.2" y="218">(CARD INSERTED = GROUND)</text>
<text x="248.2" y="220.4">CAESAR-IV CARD DETECT IS PROGRAMMABLE, BUT A SILICON BUG</text>
<text x="86.8" y="227.5">SDCONN_DATA&lt;4&gt;</text>
<text x="86.8" y="225.1">SDCONN_DATA&lt;3&gt;</text>
<text x="86.8" y="222.6">SDCONN_DATA&lt;2&gt;</text>
<text x="134.5" y="222.8">33</text>
<text x="134.5" y="225.2">33</text>
<text x="134.5" y="227.6">33</text>
<text x="178.9" y="222.6">SDCONN_R_DATA&lt;2&gt;</text>
<text x="178.9" y="225.1">SDCONN_R_DATA&lt;3&gt;</text>
<text x="178.9" y="227.5">SDCONN_R_DATA&lt;4&gt;</text>
<text x="248.2" y="222.9">MAKES THE ACTIVE-HIGH CASE UNUSABLE.</text>
<text x="86.8" y="229.9">SDCONN_DATA&lt;5&gt;</text>
<text x="86.8" y="232.4">SDCONN_DATA&lt;6&gt;</text>
<text x="134.5" y="230.1">33</text>
<text x="134.5" y="232.4">33</text>
<text x="178.9" y="229.9">SDCONN_R_DATA&lt;5&gt;</text>
<text x="178.9" y="232.4">SDCONN_R_DATA&lt;6&gt;</text>
<text x="86.8" y="234.7">SDCONN_DATA&lt;7&gt;</text>
<text x="86.8" y="237.2">SDCONN_DETECT_L</text>
<text x="134.5" y="234.9">33</text>
<text x="135.3" y="237.3">0</text>
<text x="178.9" y="234.7">SDCONN_R_DATA&lt;7&gt;</text>
<text x="178.9" y="237.2">SDCONN_DETECT_L_R</text>
<text x="342.8" y="237.4">SYNC_MASTER=RIO_BEN</text>
<text x="385.8" y="237.4">SYNC_DATE=07/01/2011</text>
<text x="178.9" y="242">SDCONN_WP</text>
<text x="178.9" y="244.5">PP3V3_S0_SW_SD_PWR</text>
<text x="176.7" y="247.1">NOSTUFF</text>
<text x="177" y="251.4">22PF</text>
<text x="214.3" y="248.4">NOSTUFF</text>
<text x="214.5" y="252.6">15PF</text>
</g>
<g font-size="2.1">
<text x="265.2" y="66.5">ENETLOWPWR:YES</text>
<text x="43.3" y="99.3">ENETLOWPWR:YES</text>
<text x="80.9" y="111.4">ENETLOWPWR:YES</text>
<text x="71.7" y="124.6">SLG4AP014V</text>
<text x="128.3" y="124.7">ENETLOWPWR:YES</text>
<text x="309.2" y="130">SLG4AP029V</text>
<text x="147.7" y="138">ENETLOWPWR:NO</text>
<text x="279.7" y="139.2">ENETLOWPWR:NO</text>
<text x="343.4" y="254.4">NOTICE OF PROPRIETARY PROPERTY:</text>
</g>
<g font-size="2">
<text x="59.1" y="139.8">NC</text>
<text x="95.5" y="141.1">NC</text>
<text x="95.5" y="145.9">NC</text>
</g>
<g font-size="1.9">
<text x="73.1" y="27.1">TPS2065-1 (1.0A LIMIT) HAS ACTIVE LOAD DISCHARGE SO R3500 IS NOSTUFF.</text>
<text x="107" y="52.5">353S3004</text>
<text x="25.8" y="70.1">-&gt; TO ENET CHIP</text>
<text x="131.4" y="135.3">MF-LF</text>
<text x="131.4" y="134.1">1/16W</text>
<text x="132.7" y="136.6">402</text>
<text x="133.3" y="133">5%</text>
<text x="365.8" y="155">-&gt; TO PCH GPIO</text>
</g>
<g font-size="1.8">
<text x="348.2" y="54.9">D</text>
<text x="343.2" y="65.4">G</text>
<text x="348.2" y="65.4">S</text>
<text x="264.3" y="79.6">SD_PWR_EN_SAK_R</text>
<text x="278.9" y="142.6">SD_PWR_EN_SAK_R</text>
</g>
<g font-size="1.7">
<text x="102.9" y="45.2">2</text>
<text x="102.9" y="47.6">3</text>
<text x="105.4" y="45.9">IN0</text>
<text x="111" y="45.3">DGN</text>
<text x="115" y="45.9">OUT0</text>
<text x="121" y="45.2">6</text>
<text x="121" y="47.6">7</text>
<text x="102.9" y="53.6">4</text>
<text x="105.4" y="48.3">IN1</text>
<text x="115" y="50.7">OUT2</text>
<text x="115" y="48.3">OUT1</text>
<text x="121" y="50">8</text>
<text x="185.8" y="53.8">VOLTAGE=3.3V</text>
<text x="185.8" y="52.5">MIN_NECK_WIDTH=0.2 mm</text>
<text x="185.8" y="51.3">MIN_LINE_WIDTH=0.4 mm</text>
<text x="185.8" y="50.2">MAKE_BASE=TRUE</text>
<text x="106.1" y="54.4">EN</text>
<text x="108.4" y="60">GND</text>
<text x="112.4" y="58.6">THRM</text>
<text x="116.2" y="55.6">OC*</text>
<text x="121" y="54.9">5</text>
<text x="143.4" y="56.2">1</text>
<text x="145.5" y="59.8">20%</text>
<text x="159.2" y="56.2">1</text>
<text x="161.3" y="59.8">10%</text>
<text x="173.7" y="56.2">1</text>
<text x="75.5" y="61.1">1</text>
<text x="77.6" y="64.7">20%</text>
<text x="77.6" y="65.7">6.3V</text>
<text x="90.1" y="61.1">1</text>
<text x="92.2" y="65.7">16V</text>
<text x="92.2" y="64.7">10%</text>
<text x="109.3" y="62.8" transform="rotate(-90 109.3 62.8)">1</text>
<text x="113.5" y="60.1">PAD</text>
<text x="114.1" y="62.8" transform="rotate(-90 114.1 62.8)">9</text>
<text x="143.4" y="61.7">2</text>
<text x="145.5" y="60.9">6.3V</text>
<text x="145.5" y="62.2">X5R</text>
<text x="145.5" y="63.4">603</text>
<text x="159.2" y="61.7">2</text>
<text x="161.3" y="60.9">16V</text>
<text x="161.3" y="62.2">X7R-CERM</text>
<text x="161.3" y="63.4">402</text>
<text x="173.7" y="64.7">2</text>
<text x="174.9" y="60.4">5%</text>
<text x="174.9" y="62.9">MF-LF</text>
<text x="174.9" y="61.7">1/16W</text>
<text x="174.9" y="64">402</text>
<text x="75.5" y="66.5">2</text>
<text x="77.6" y="67">X5R</text>
<text x="77.6" y="68.2">603</text>
<text x="90.1" y="66.5">2</text>
<text x="92.2" y="68.2">402</text>
<text x="92.2" y="67">X7R-CERM</text>
<text x="32.3" y="94.2">PP3V3_S3</text>
<text x="57.9" y="104.7">10%</text>
<text x="57.9" y="107">X5R</text>
<text x="57.9" y="105.8">10V</text>
<text x="55.6" y="108.2">402-1</text>
<text x="77" y="118.9">VDD</text>
<text x="78.1" y="116.2" transform="rotate(-90 78.1 116.2)">1</text>
<text x="289.5" y="125.2">25V</text>
<text x="289.5" y="124.1">10%</text>
<text x="315.6" y="122.9" transform="rotate(-90 315.6 122.9)">10</text>
<text x="63.8" y="129.1">2</text>
<text x="76.4" y="126.3">TDFN</text>
<text x="92.5" y="130.2">4</text>
<text x="289.5" y="127.6">402</text>
<text x="289.5" y="126.4">X5R</text>
<text x="314" y="131.7">TDFN</text>
<text x="314.5" y="126.2">VDD</text>
<text x="63.8" y="135.1">3</text>
<text x="301.3" y="132.7">2</text>
<text x="301.3" y="136.3">1</text>
<text x="330.1" y="137.5">3</text>
<text x="63.8" y="138.7">6</text>
<text x="92.5" y="140">8</text>
<text x="301.3" y="142.4">7</text>
<text x="330.1" y="143.6">9</text>
<text x="82.4" y="149.9">THRM</text>
<text x="92.5" y="144.8">7</text>
<text x="301.3" y="146">8</text>
<text x="70.9" y="151.1">GND</text>
<text x="72" y="153.6" transform="rotate(-90 72 153.6)">5</text>
<text x="83" y="151.1">PAD</text>
<text x="84.1" y="153.7" transform="rotate(-90 84.1 153.7)">9</text>
<text x="301.3" y="150.9">4</text>
<text x="330.1" y="152.1">6</text>
<text x="308.4" y="159">GND</text>
<text x="320" y="157.8">THRM</text>
<text x="320.6" y="159">PAD</text>
<text x="309.6" y="162.2" transform="rotate(-90 309.6 162.2)">5</text>
<text x="321.7" y="163.3" transform="rotate(-90 321.7 163.3)">11</text>
<text x="241.8" y="208.6">VSS</text>
<text x="138.7" y="212.8">1</text>
<text x="138.7" y="215.3">1</text>
<text x="146.6" y="212.8">2</text>
<text x="146.6" y="215.3">2</text>
<text x="149.4" y="213">5% 1/20W</text>
<text x="149.4" y="215.3">5% 1/20W</text>
<text x="160.2" y="213">MF</text>
<text x="160.2" y="215.3">MF</text>
<text x="164.5" y="213">201</text>
<text x="164.5" y="215.3">201</text>
<text x="190.2" y="212.5">1</text>
<text x="204" y="212.5">2</text>
<text x="206.1" y="210.3">0402</text>
<text x="241.6" y="211.1">VSS</text>
<text x="241.8" y="213.3">CLK</text>
<text x="241.8" y="215.8">CMD</text>
<text x="138.7" y="217.7">1</text>
<text x="138.7" y="220.1">1</text>
<text x="146.6" y="217.7">2</text>
<text x="146.6" y="220.1">2</text>
<text x="149.4" y="217.8">5% 1/20W</text>
<text x="149.4" y="220.2">5% 1/20W</text>
<text x="160.2" y="217.8">MF</text>
<text x="160.2" y="220.2">MF</text>
<text x="164.5" y="217.8">201</text>
<text x="164.5" y="220.2">201</text>
<text x="241.7" y="220.6">DAT1</text>
<text x="241.7" y="218.3">DAT0</text>
<text x="138.7" y="222.5">1</text>
<text x="138.7" y="224.9">1</text>
<text x="138.7" y="227.4">1</text>
<text x="146.6" y="222.5">2</text>
<text x="146.6" y="224.9">2</text>
<text x="146.6" y="227.4">2</text>
<text x="149.4" y="222.6">5% 1/20W</text>
<text x="149.4" y="225.1">5% 1/20W</text>
<text x="149.4" y="227.5">5% 1/20W</text>
<text x="160.2" y="222.6">MF</text>
<text x="160.2" y="225.1">MF</text>
<text x="160.2" y="227.5">MF</text>
<text x="164.5" y="222.6">201</text>
<text x="164.5" y="225.1">201</text>
<text x="164.5" y="227.5">201</text>
<text x="241.7" y="223">DAT2</text>
<text x="241.8" y="225.7">CD/DAT3</text>
<text x="138.7" y="229.8">1</text>
<text x="138.7" y="232.2">1</text>
<text x="146.6" y="229.8">2</text>
<text x="146.6" y="232.2">2</text>
<text x="149.4" y="229.9">5% 1/20W</text>
<text x="149.4" y="232.4">5% 1/20W</text>
<text x="160.2" y="229.9">MF</text>
<text x="160.2" y="232.4">MF</text>
<text x="164.5" y="229.9">201</text>
<text x="164.5" y="232.4">201</text>
<text x="241.6" y="232.9">DAT6</text>
<text x="241.6" y="230.4">DAT5</text>
<text x="241.8" y="228.1">DAT4</text>
<text x="138.7" y="237.1">1</text>
<text x="138.7" y="234.6">1</text>
<text x="146.6" y="237.1">2</text>
<text x="146.6" y="234.6">2</text>
<text x="149.4" y="237.2">5% 1/20W</text>
<text x="149.4" y="234.7">5% 1/20W</text>
<text x="160.2" y="237.2">MF</text>
<text x="160.2" y="234.7">MF</text>
<text x="164.5" y="237.2">201</text>
<text x="164.5" y="234.7">201</text>
<text x="241.6" y="237.9">CARD_DETECT_SW</text>
<text x="241.6" y="235.2">DAT7</text>
<text x="241.6" y="242.5">WRITE_PROTECT_SW</text>
<text x="241.6" y="240.3">CARD_DETECT_GND</text>
<text x="241.8" y="245.1">VDD</text>
<text x="174.9" y="248.9">1</text>
<text x="212.5" y="250.1">1</text>
<text x="241.6" y="248.6">SHLD_PIN</text>
<text x="241.6" y="251">SHLD_PIN</text>
<text x="174.9" y="254.4">2</text>
<text x="177.1" y="253.7">50V</text>
<text x="177.1" y="252.6">5%</text>
<text x="177.1" y="256.1">402</text>
<text x="177.1" y="254.9">CERM</text>
<text x="212.5" y="255.6">2 CERM</text>
<text x="214.6" y="254.9">50V</text>
<text x="214.6" y="253.8">5%</text>
<text x="214.6" y="257.3">402</text>
<text x="241.6" y="253.4">SHLD_PIN</text>
<text x="241.6" y="255.9">SHLD_PIN</text>
</g>
<g font-size="1.4">
<text x="141" y="38">1</text>
<text x="348.6" y="38">1</text>
<text x="141" y="46.5">2</text>
<text x="142.2" y="42.3">5%</text>
<text x="142.2" y="44.6">MF-LF</text>
<text x="142.2" y="45.9">402</text>
<text x="142.2" y="43.5">1/16W</text>
<text x="343.4" y="44.6">MF-LF</text>
<text x="343.4" y="43.5">1/16W</text>
<text x="345.4" y="45.9">402</text>
<text x="346.3" y="42.3">5%</text>
<text x="348.6" y="46.5">2</text>
<text x="333.4" y="56.4">SOD-VESM-HF</text>
<text x="350.4" y="54.7">3</text>
<text x="261.3" y="62.3">1</text>
<text x="341.3" y="65.3">1</text>
<text x="350.7" y="66">2</text>
<text x="256.1" y="68.9">MF-LF</text>
<text x="256.1" y="67.7">1/16W</text>
<text x="258.1" y="70.1">402</text>
<text x="259" y="66.5">5%</text>
<text x="261.3" y="70.7">2</text>
<text x="342.5" y="81.9">1</text>
<text x="350.2" y="81.9">2</text>
<text x="344.4" y="86.9">MF-LF</text>
<text x="344.4" y="85.6">1/16W</text>
<text x="345.4" y="88.1">402</text>
<text x="345.8" y="84.4">5%</text>
<text x="62.5" y="101">1</text>
<text x="62.5" y="106.5">2</text>
<text x="294" y="120.4">1</text>
<text x="294" y="125.9">2</text>
<text x="66.6" y="128.9">LOW_PWR</text>
<text x="76.9" y="131.9">LOGIC</text>
<text x="77.8" y="130.2">RST</text>
<text x="83.2" y="130.2">RST_OUT*</text>
<text x="130.3" y="130.4">1</text>
<text x="138.1" y="130.4">2</text>
<text x="167.9" y="131.1">OUT</text>
<text x="66.6" y="135">RST_IN*</text>
<text x="232.2" y="135">1</text>
<text x="304.9" y="135.6">SENSE</text>
<text x="304.9" y="132.5">MR*</text>
<text x="322.6" y="135.6">RESET*</text>
<text x="66.4" y="140.4">(IPU)</text>
<text x="66.6" y="138.6">DET_IN</text>
<text x="73.6" y="139.8">DLY</text>
<text x="80.3" y="141.8" transform="rotate(-90 80.3 141.8)">XOR</text>
<text x="81.4" y="142.9">DET_CHNGD*</text>
<text x="87.1" y="139.8">(OD)</text>
<text x="147" y="139.8">1</text>
<text x="227.1" y="141.7">MF-LF</text>
<text x="227.1" y="140.4">1/16W</text>
<text x="229" y="142.9">402</text>
<text x="230" y="139.2">5%</text>
<text x="232.2" y="143.5">2</text>
<text x="269.7" y="142.5">1</text>
<text x="277.5" y="142.5">2</text>
<text x="304.9" y="142.3">EN</text>
<text x="325.3" y="143.5">OUT</text>
<text x="84.1" y="147.1">DET_OUT</text>
<text x="87.1" y="144.7">(OD)</text>
<text x="147" y="148.4">2</text>
<text x="148.3" y="144">5%</text>
<text x="148.3" y="145.3">1/16W</text>
<text x="148.3" y="147.7">402</text>
<text x="148.3" y="146.5">MF-LF</text>
<text x="271.7" y="146.2">1/16W</text>
<text x="271.7" y="147.5">MF-LF</text>
<text x="272.6" y="148.7">402</text>
<text x="273.1" y="145.1">5%</text>
<text x="304.9" y="145.9">IN</text>
<text x="304" y="152.6">(IPU)</text>
<text x="304.9" y="150.7">DET_IN</text>
<text x="317.1" y="155.6">DET_CHANGED*</text>
<text x="235.8" y="204.9">F-RT-TH</text>
<text x="236.4" y="207.7">3</text>
<text x="76.1" y="213.6">IN</text>
<text x="236.4" y="212.5">5</text>
<text x="236.4" y="215">2</text>
<text x="236.4" y="210.2">6</text>
<text x="76.6" y="216">OUT</text>
<text x="76.7" y="218.4">BI</text>
<text x="76.7" y="220.8">BI</text>
<text x="236.4" y="217.5">7</text>
<text x="236.4" y="219.8">8</text>
<text x="76.7" y="223.2">BI</text>
<text x="76.7" y="225.7">BI</text>
<text x="235.4" y="227.1">10</text>
<text x="236.4" y="224.7">1</text>
<text x="236.4" y="222.3">9</text>
<text x="76.7" y="232.9">BI</text>
<text x="76.7" y="230.5">BI</text>
<text x="76.7" y="228.1">BI</text>
<text x="235.4" y="229.6">11</text>
<text x="235.4" y="232">12</text>
<text x="76.7" y="235.4">BI</text>
<text x="235.4" y="239.2">15</text>
<text x="235.4" y="236.8">14</text>
<text x="235.4" y="234.4">13</text>
<text x="342.8" y="239.2">PAGE TITLE</text>
<text x="76.6" y="242.7">OUT</text>
<text x="235.4" y="241.7">16</text>
<text x="236.4" y="244.1">4</text>
<text x="391.9" y="244.7">DRAWING NUMBER</text>
<text x="411.9" y="244.7">SIZE</text>
<text x="235.4" y="247.8">17</text>
<text x="235.4" y="250.1">18</text>
<text x="391.9" y="249.5">REVISION</text>
<text x="235.4" y="252.6">19</text>
<text x="235.4" y="255">20</text>
<text x="343.4" y="256.8">THE INFORMATION CONTAINED HEREIN IS THE</text>
<text x="391.9" y="254.4">BRANCH</text>
<text x="343.4" y="258">PROPRIETARY PROPERTY OF APPLE INC.</text>
<text x="343.4" y="259.3">THE POSESSOR AGREES TO THE FOLLOWING:</text>
<text x="343.8" y="262.9">II NOT TO REPRODUCE OR COPY IT</text>
<text x="344.8" y="261.1">I TO MAINTAIN THIS DOCUMENT IN CONFIDENCE</text>
<text x="391.9" y="259.3">PAGE</text>
<text x="342.8" y="264.7">III NOT TO REVEAL OR PUBLISH IT IN WHOLE OR PART</text>
<text x="343.8" y="266.6">IV ALL RIGHTS RESERVED</text>
<text x="391.9" y="264.1">SHEET</text>
</g>
<g font-size="1">
<text x="318" y="33.7">11 8</text>
<text x="321.6" y="33.7">7</text>
<text x="323.1" y="33.7">5</text>
<text x="218.1" y="42.3">7</text>
<text x="234.4" y="47.1">13 12</text>
<text x="238.7" y="47.1">9</text>
<text x="240.1" y="47.1">7</text>
<text x="241.6" y="47.1">5</text>
<text x="243.1" y="47.1">4</text>
<text x="17.4" y="48.3">12 11</text>
<text x="21.7" y="48.3">9</text>
<text x="23.1" y="48.3">7</text>
<text x="24.6" y="48.3">5</text>
<text x="26.1" y="48.3">4</text>
<text x="215.6" y="48.3">7</text>
<text x="377.4" y="50.7">8</text>
<text x="26.1" y="54.4">8</text>
<text x="307.3" y="67.7">7</text>
<text x="285.3" y="79.9">7</text>
<text x="306.1" y="82.2">11</text>
<text x="308.3" y="82.2">8</text>
<text x="309.7" y="82.2">5</text>
<text x="377.7" y="82.2">7</text>
<text x="22.2" y="94.3">12</text>
<text x="24.4" y="94.3">11</text>
<text x="26.6" y="94.3">9</text>
<text x="28" y="94.3">7</text>
<text x="29.5" y="94.3">5</text>
<text x="30.9" y="94.3">4</text>
<text x="258.6" y="116.2">13</text>
<text x="260.8" y="116.2">12</text>
<text x="263" y="116.2">9</text>
<text x="264.4" y="116.2">7</text>
<text x="265.9" y="116.2">5</text>
<text x="267.3" y="116.2">4</text>
<text x="31.2" y="129.6">11</text>
<text x="33.4" y="129.6">8</text>
<text x="172.2" y="130.8">8</text>
<text x="21.3" y="135.6">7</text>
<text x="204" y="133.2">11 8</text>
<text x="207.7" y="133.2">7</text>
<text x="209.1" y="133.2">5</text>
<text x="260.5" y="136.8">7</text>
<text x="260.5" y="133.2">9</text>
<text x="242.1" y="142.9">11</text>
<text x="244.3" y="142.9">9</text>
<text x="276.6" y="142.6">7</text>
<text x="369.7" y="138">7</text>
<text x="243.9" y="146.2">8</text>
<text x="245.4" y="146.2">7</text>
<text x="369" y="144">9</text>
<text x="260" y="151.3">7</text>
<text x="369" y="152.6">9</text>
<text x="278" y="187.7">8</text>
<text x="279.4" y="187.7">7</text>
<text x="350.8" y="187.5">7</text>
<text x="352.2" y="187.5">8</text>
<text x="71.6" y="213.2">14</text>
<text x="72.1" y="215.6">14</text>
<text x="73.8" y="213.2">8</text>
<text x="74.3" y="215.6">8</text>
<text x="168.1" y="213">14</text>
<text x="176.6" y="215.3">14</text>
<text x="72.3" y="218">14 8</text>
<text x="72.3" y="220.4">14 8</text>
<text x="176.6" y="217.8">14</text>
<text x="176.6" y="220.2">14</text>
<text x="72.3" y="222.9">14 8</text>
<text x="72.3" y="225.3">14 8</text>
<text x="72.3" y="227.7">14 8</text>
<text x="176.6" y="222.6">14</text>
<text x="176.6" y="225.1">14</text>
<text x="176.6" y="227.5">14</text>
<text x="72.3" y="232.6">14 8</text>
<text x="72.3" y="230.2">14 8</text>
<text x="176.6" y="229.9">14</text>
<text x="176.6" y="232.4">14</text>
<text x="72.3" y="235">14 8</text>
<text x="79.4" y="237.4">7</text>
<text x="176.6" y="234.7">14</text>
<text x="74.3" y="242.3">8</text>
<text x="79.4" y="244.7">7</text>
<text x="358.1" y="250.7">R</text>
</g>
</svg>
